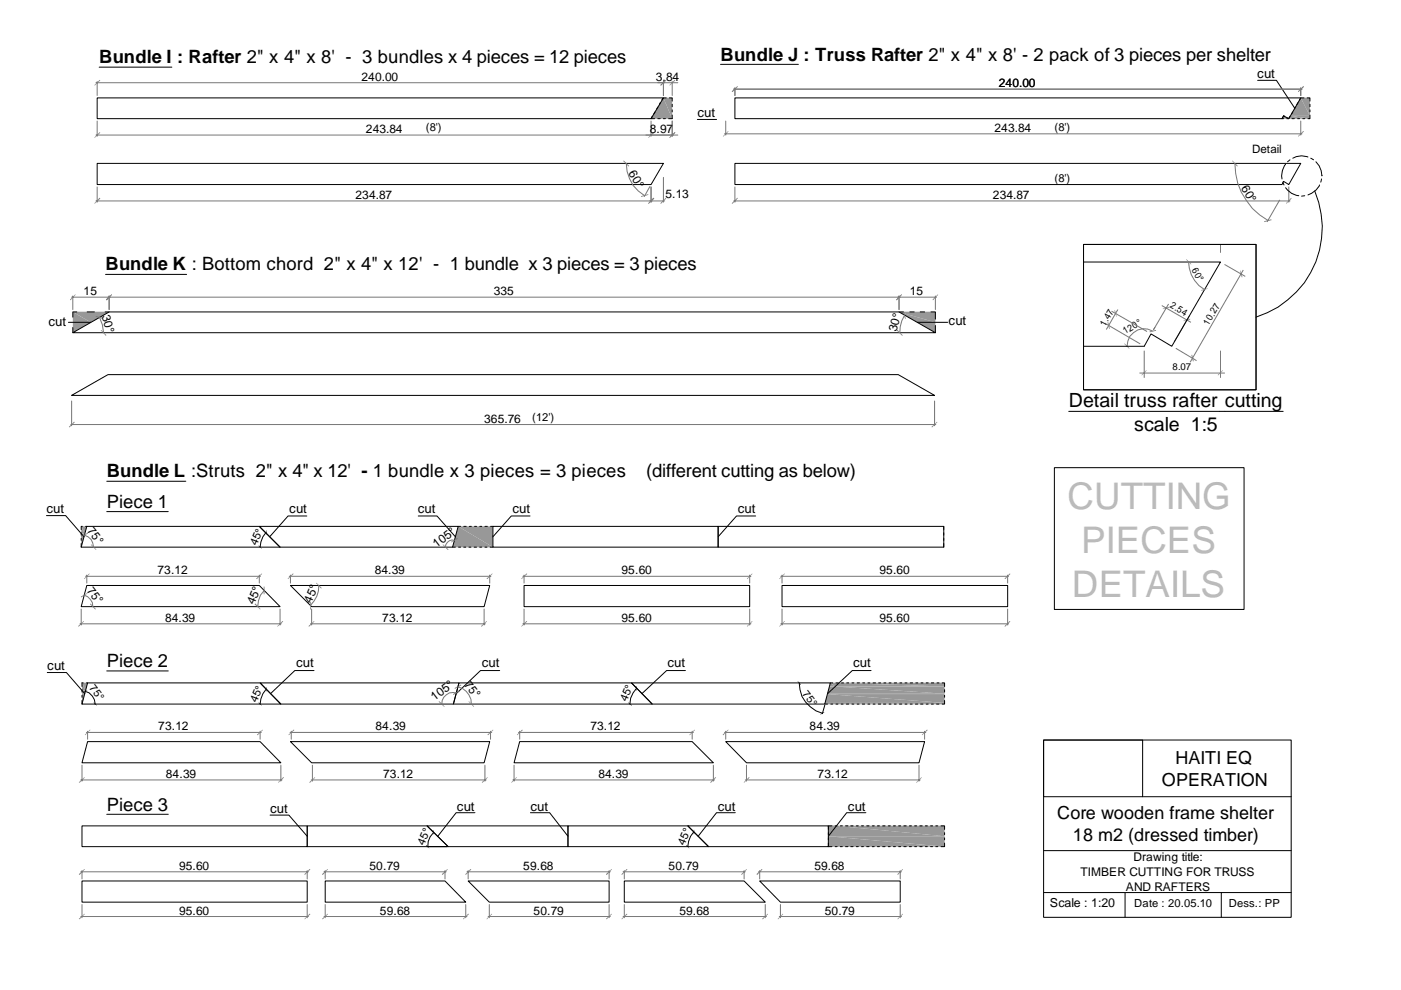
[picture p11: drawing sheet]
<svg xmlns="http://www.w3.org/2000/svg" width="297mm" height="210mm" viewBox="0 0 297 210" stroke-linecap="round" stroke-linejoin="round" font-family="sans-serif">
<path d="M246.3 64.8l6.2 3.5M247.8 64.4l-3.3 5.5M252.2 67l-3.3 5.5" fill="none" stroke="#767676" stroke-width=".21"/>
<g fill="#767676">
<path d="M246.6 65.5l1.3-.5v.2z"/>
<path d="M246.5 65.5l1.4-.5z"/>
<path d="M250.9 68l1.4-.4z"/>
<path d="M251 68.1l1.3-.5v.1z"/>
</g>
<path d="M244.4 70.2a3.6 3.6 0 0 0-5.4 3.2M244.9 69.4l-.4 .5" fill="none" stroke="#767676" stroke-width=".21"/>
<g fill="#767676">
<path d="M243.7 70.3l1.4-.4-1.3 .6z"/>
<path d="M243.8 70.5l1.3-.6v.2z"/>
<path d="M238.4 72.9v-.1l1.1 1z"/>
<path d="M238.4 72.9l1.1 .9-.1 .1z"/>
</g>
<path d="M234.2 68.5l7.6 4.4M235.7 66l7.5 4.3M237 65.6l-2.4 4.3" fill="none" stroke="#767676" stroke-width=".21"/>
<g fill="#767676">
<path d="M236.2 65.8h.2l.4 1.4z"/>
<path d="M236.2 65.8l.6 1.4z"/>
<path d="M234.8 68.3l.5 1.4h-.2z"/>
<path d="M234.8 68.3h.2l.3 1.4z"/>
</g>
<path d="M241.6 79.1h18.1M242.6 74.4v5.7M258.8 74.4v5.7" fill="none" stroke="#767676" stroke-width=".21"/>
<g fill="#767676">
<path d="M243 78.5l.1 .1-1 1z"/>
<path d="M243 78.5l-.9 1.1-.1-.1z"/>
<path d="M259.2 78.5l-.9 1.1-.1-.1z"/>
<path d="M259.2 78.5l.1 .1-1 1z"/>
</g>
<path d="M259.6 56.1l4.4 2.5M263.6 57.2l-11.3 19.6M249.3 73.8l4.4 2.7" fill="none" stroke="#767676" stroke-width=".21"/>
<g fill="#767676">
<path d="M252.6 75.3l.2-.1 .3 1.4z"/>
<path d="M252.6 75.3l.5 1.3h-.2z"/>
<path d="M262.9 57.4l.5 1.4h-.1z"/>
<path d="M263 57.3l.4 1.5z"/>
</g>
<path d="M229.8 55.6h29l-10.4 17.8-4.4-2.6-1.4 2.6h-12.8" fill="none" stroke="#000" stroke-width=".21"/>
<path d="M252 55.6a6.9 6.9 0 0 0 3.4 5.8" fill="none" stroke="#767676" stroke-width=".21"/>
<g fill="#767676">
<path d="M251.5 55l1.1 1-.1 .1z"/>
<path d="M251.6 55l1 1-1.1-1z"/>
<path d="M254.7 61.5l1.4-.4-1.4 .6z"/>
<path d="M254.7 61.7l1.4-.6z"/>
</g>
<path d="M258.8 51.9v1.6" fill="none" stroke="#767676" stroke-width=".21"/>
<path d="M97.1 111.6h7.4" fill="none" stroke="#989898" stroke-width=".21"/>
<g fill="#989898">
<path d="M97.1 111.6l7.4 4.4h-8.5z"/>
<path d="M97.1 111.6h7.4v4.4z"/>
</g>
<path d="M96 116h8.5" fill="none" stroke="#989898" stroke-width=".21"/>
<g fill="#989898">
<path d="M275.8 20.8h1.9z"/>
<path d="M275.8 20.8l1.9 3.8h-4.1z"/>
<path d="M275.8 20.8h1.9v3.8z"/>
<path d="M272.1 24.6l1.1 .6h-1.4z"/>
<path d="M273.6 24.6l4.1 .6h-4.5z"/>
<path d="M273.6 24.6h4.1v.6z"/>
</g>
<path d="M271.8 25.2h5.9M15.4 66.1h7.7" fill="none" stroke="#989898" stroke-width=".21"/>
<g fill="#989898">
<path d="M15.4 66.1l3.8 2.2h-3.8z"/>
<path d="M15.4 66.1h7.7l-3.9 2.2z"/>
</g>
<path d="M15.4 68.3h3.8" fill="none" stroke="#989898" stroke-width=".21"/>
<path d="M15.4 68.3h3.8l-3.8 2.2z" fill="#989898"/>
<path d="M190.6 66.1h7.7" fill="none" stroke="#989898" stroke-width=".21"/>
<g fill="#989898">
<path d="M190.6 66.1l7.7 2.2h-3.8z"/>
<path d="M190.6 66.1h7.7v2.2z"/>
</g>
<path d="M194.5 68.3h3.8" fill="none" stroke="#989898" stroke-width=".21"/>
<g fill="#989898">
<path d="M194.5 68.3h3.8v2.2z"/>
<path d="M176.1 144.8h1.7z"/>
</g>
<path d="M177.8 144.8h22.5" fill="none" stroke="#989898" stroke-width=".21"/>
<g fill="#989898">
<path d="M176.1 144.8l1 .8h-1.2z"/>
<path d="M176.1 144.8h1.7l-.7 .8z"/>
<path d="M177.8 144.8l22.5 .8h-23.2z"/>
<path d="M177.8 144.8h22.5v.8z"/>
<path d="M175.9 145.6h1.2l-1.6 1.5z"/>
<path d="M175.5 147.1l1.6-1.5 23.2 1.5z"/>
<path d="M177.1 145.6h23.2v1.5z"/>
</g>
<path d="M175.5 147.1h24.8" fill="none" stroke="#989898" stroke-width=".21"/>
<g fill="#989898">
<path d="M175.5 147.2l24.8 1.8h-25.4z"/>
<path d="M175.5 147.2h24.8v1.8z"/>
</g>
<path d="M174.9 149.2h25.4" fill="none" stroke="#989898" stroke-width=".25"/>
<path d="M174.9 149.3h25.4" fill="none" stroke="#989898" stroke-width=".21"/>
<g fill="#989898">
<path d="M17.4 144.8h1.2z"/>
<path d="M17.4 144.8l.7 1.6h-.7z"/>
<path d="M17.4 144.8h1.2l-.5 1.6z"/>
<path d="M17.4 146.4l.6 .7h-.6z"/>
<path d="M17.4 146.4h.7l-.1 .7z"/>
<path d="M17.4 147.1h.6l-.6 2.2z"/>
<path d="M140.7 20.8h1.8z"/>
<path d="M140.7 20.8l1.8 4.4h-4.5z"/>
<path d="M140.7 20.8h1.8v4.4z"/>
</g>
<path d="M138 25.2h4.5" fill="none" stroke="#989898" stroke-width=".21"/>
<g fill="#989898">
<path d="M17.2 111.6h1.2z"/>
<path d="M17.2 111.6l.8 1.5h-.8z"/>
<path d="M17.2 111.6h1.2l-.4 1.5z"/>
<path d="M17.2 113.1l.6 .7h-.6z"/>
<path d="M17.2 113.1h.8l-.2 .7z"/>
<path d="M17.2 113.8h.6l-.6 2.2z"/>
</g>
<path d="M175.8 175.1h24.5" fill="none" stroke="#989898" stroke-width=".21"/>
<g fill="#989898">
<path d="M175.6 175.1h1.8z"/>
<path d="M175.6 175.1h1.8l-1.8 2.2z"/>
<path d="M177.4 175.1l22.9 2.2h-24.7z"/>
<path d="M177.4 175.1h22.9v2.2z"/>
<path d="M175.6 177.3l24.7 2.2h-24.7z"/>
<path d="M175.6 177.3h24.7v2.2z"/>
</g>
<path d="M175.6 179.5h24.7" fill="none" stroke="#989898" stroke-width=".21"/>
<g fill="none" stroke="#000" stroke-width=".21">
<path d="M21 14.2h15.4M138.3 24.7l-.3 .5h.8M138.9 23.7l-.3 .4M139.5 22.7l-.3 .4M139.5 25.2h.5M140 21.8l-.2 .4M140.7 25.2h.4M141.3 20.8h-.6l-.4 .4M141.9 20.8h.6v.6M142.5 22.1v.5M142.5 23.3v.4M142.5 24.4v.8h-.7"/>
<path d="M17.4 144.8v.8M17.4 146.2v.5M17.4 147.4v.4M17.4 148.5v.8M174.9 149.3h.6M176.1 144.8h.5M176.1 149.3h.5M177.2 149.3h.5M177.2 144.8h.5M178.3 149.3h.5M178.4 144.8h.4M179.4 149.3h.5"/>
<path d="M179.5 144.8h.4M180.6 149.3h.4M180.6 144.8h.4M181.7 149.3h.4M181.7 144.8h.5M182.8 149.3h.5M182.9 144.8h.4M184 149.3h.4M184 144.8h.4M185.1 149.3h.4M185.1 144.8h.5M186.2 149.3h.5"/>
<path d="M186.3 144.8h.4M187.3 149.3h.5M187.4 144.8h.4M188.5 149.3h.4M188.5 144.8h.4M189.6 149.3h.4M189.6 144.8h.5M190.7 149.3h.5M190.8 144.8h.4M191.9 149.3h.4M191.9 144.8h.4M193 149.3h.4"/>
<path d="M193 144.8h.5M194.1 149.3h.5M194.2 144.8h.4M195.2 149.3h.5M195.3 144.8h.4M196.4 149.3h.4M196.4 144.8h.4M197.5 149.3h.4M197.5 144.8h.5M198.6 149.3h.5M198.7 144.8h.4M199.8 144.8h.5v.8"/>
<path d="M200.3 148.5v.8h-.5M200.3 146.2v.5M200.3 147.4v.4"/>
</g>
<path d="M136.9 28.6h6.8M138 25.7v3.2M142.5 25.7v3.2" fill="none" stroke="#767676" stroke-width=".21"/>
<g fill="#767676">
<path d="M137.4 29.1l1.1-1.1-1 1.2z"/>
<path d="M138.5 28l.2 .1-1.2 1.1z"/>
<path d="M143 28l.2 .1-1.2 1.1z"/>
<path d="M141.9 29.1l1.1-1.1-1 1.2z"/>
</g>
<g fill="none" stroke="#000" stroke-width=".21">
<path d="M20.6 20.8h120.1l-2.7 4.4h-117.4zM17.2 115.2v.8h42.2l-4.4-4.4h-36.6l-1.2 4.4M17.2 113v.5M17.2 114.1v.5M17.5 111.6h-.3v.7M18.1 111.6h.3M55 111.6h42.1l-1.1 4.4h-36.6zM96 116h.5M97.2 116h.4M98.3 116h.4M99.4 116h.5M100.5 116h.5"/>
<path d="M101.7 116h.4M102.8 116h.4M103.9 116h.6M200.1 111.6v.7M200.1 113v.5M200.1 114.1v.5M200.1 115.2v.8M18.6 144.8h36.5l4.4 4.5h-42.1zM55.1 144.8h42.2l-1.2 4.5h-36.6zM97.3 144.8h36.6l4.4 4.5h-42.2zM133.9 144.8h42.2l-1.2 4.5h-36.6zM65.1 175.1h25.4l4.5 4.4h-29.9z"/>
</g>
<path d="M153.6 28.4h122.4M153.9 25.7v2.9M275.8 25.7v2.9" fill="none" stroke="#767676" stroke-width=".21"/>
<g fill="#767676">
<path d="M154.4 27.8l.1 .1-1.1 1.1z"/>
<path d="M154.4 27.8l-1 1.2-.1-.1z"/>
<path d="M275.2 28.9l1.1-1.1-1 1.2z"/>
<path d="M276.3 27.8l.2 .1-1.2 1.1z"/>
</g>
<g fill="none" stroke="#000" stroke-width=".21">
<path d="M152.8 13.6h16.5M22.4 58.2h17.2M15.4 70.5l7.7-4.4h167.5l7.7 4.4zM15.4 69.4v1.1M16.3 66.1h-.9v1.1M18.5 66.1h1.5M22.3 66.1h.8M190.6 66.1h.9M192.9 66.1h.9M195.1 66.1h.9M197.4 66.1h.9v1.6M198.3 69v1.5"/>
<path d="M9.8 109.3h4.1l3.9 4.5M22.6 102h16.8M88.7 109.4h4l3.8 4.4M97.1 111.6h.5M98.3 111.6h.5M99.5 111.6h.4M100.6 111.6h.4M101.7 111.6h.4M102.8 111.6h.5M104 111.6h.5M104.5 111.6h47.8v4.4h-47.8zM112.4 109.4h-4l-3.9 4.4"/>
<path d="M152.3 111.6h47.8v4.4h-47.8zM10 142.6h4.1l3.9 4.5M17.4 144.8h.2M18.3 144.8h.3M17.4 175.1h47.7v4.4h-47.7zM90.5 175.1h29.9v4.4h-25.4zM120.4 175.1h25.4l4.4 4.4h-29.8zM145.8 175.1h29.8v4.4h-25.4zM175.6 176.5v.5M175.6 177.6v.5M175.6 178.7v.8h.8M176.4 175.1h-.8v.8"/>
<path d="M177.1 175.1h.4M177.1 179.5h.4M178.2 175.1h.4M178.2 179.5h.4M179.3 175.1h.5M179.3 179.5h.5M180.4 175.1h.5M180.4 179.5h.5M181.6 175.1h.4M181.6 179.5h.4M182.7 175.1h.4M182.7 179.5h.4"/>
<path d="M183.6 172.3h-4.1l-3.9 5M183.8 175.1h.5M183.8 179.5h.5M184.9 175.1h.5M184.9 179.5h.5M186 175.1h.5M186 179.5h.5M187.1 175.1h.5M187.1 179.5h.5M188.3 175.1h.5M188.3 179.5h.5M189.4 175.1h.5"/>
<path d="M189.4 179.5h.5M190.5 175.1h.5M190.5 179.5h.5M191.6 175.1h.5M191.6 179.5h.5M192.8 175.1h.4M192.8 179.5h.4M193.9 175.1h.4M193.9 179.5h.4M195 175.1h.5M195 179.5h.5M196.2 175.1h.4"/>
<path d="M196.2 179.5h.4M197.3 175.1h.4M197.3 179.5h.4M198.4 175.1h.4M198.4 179.5h.4M199.5 175.1h.8v.8M200.3 178.7v.8h-.8M200.3 176.5v.5M200.3 177.6v.5"/>
</g>
<path d="M20.3 28.6h122.5M20.6 25.7v3.2M142.5 25.7v3.2" fill="none" stroke="#767676" stroke-width=".21"/>
<g fill="#767676">
<path d="M21.1 28l.2 .1-1.2 1.1z"/>
<path d="M20 29.1l1.1-1.1-1 1.2z"/>
<path d="M141.9 29.1l1.1-1.1-1 1.2z"/>
<path d="M143 28l.2 .1-1.2 1.1z"/>
</g>
<g fill="none" stroke="#000" stroke-width=".21">
<path d="M266.6 17h4l3.9 6M147.9 25.3h4M155.8 20.8h120l-2.6 4.4-1.1-.6-.3 .6h-116zM65.1 109.4h-4l-3.9 4.4M160.2 109.4h-4l-3.9 4.4M66.6 142.2h-4.1l-5.2 4.9M105.9 142.2h-4l-5.2 4.9M145.3 142.2h-4l-5.2 4.9M184.7 142.2h-4l-5.2 4.9M57.3 172.8h3.9l3.9 4.5M100.7 172.3h-4l-3.9 5M112.5 172.3h4l3.9 5"/>
<path d="M155.9 172.3h-4l-3.9 5"/>
</g>
<path d="M155.6 18.9h120.4M155.8 18.6v1.6M275.8 18.6v1.6" fill="none" stroke="#767676" stroke-width=".21"/>
<g fill="#767676">
<path d="M275.2 19.4l1.1-1.1-1 1.2z"/>
<path d="M276.3 18.3l.2 .1-1.2 1.1z"/>
<path d="M156.3 18.3l.1 .1-1.1 1.1z"/>
<path d="M155.1 19.4l1.2-1.1-1 1.2z"/>
</g>
<path d="M155.6 18.9h120.4M155.8 18.6v1.6M275.8 18.6v1.6" fill="none" stroke="#767676" stroke-width=".21"/>
<g fill="#767676">
<path d="M156.3 18.3l.1 .1-1.1 1.1z"/>
<path d="M155.1 19.4l1.2-1.1-1 1.2z"/>
<path d="M275.2 19.4l1.1-1.1-1 1.2z"/>
<path d="M276.3 18.3l.2 .1-1.2 1.1z"/>
</g>
<path d="M20.3 17.5h120.6M20.6 17.3v2.9M140.7 17.3v2.9" fill="none" stroke="#767676" stroke-width=".21"/>
<g fill="#767676">
<path d="M21.1 16.9l.2 .1-1.2 1.1z"/>
<path d="M20 18l1.1-1.1-1 1.2z"/>
<path d="M140 18l1.2-1.1-1 1.2z"/>
<path d="M141.2 16.9l.1 .1-1.1 1.1z"/>
</g>
<path d="M139.5 17.5h4.2M140.7 17.3v2.9M142.5 17.3v2.9" fill="none" stroke="#767676" stroke-width=".21"/>
<g fill="#767676">
<path d="M140 18l1.2-1.1-1 1.2z"/>
<path d="M141.2 16.9l.1 .1-1.1 1.1z"/>
<path d="M143 16.9l.2 .1-1.2 1.1z"/>
<path d="M143 16.9l-1 1.2-.1-.1z"/>
</g>
<path d="M18.1 146.6a2.86 2.86 0 0 1 2.1 2.7M56.4 146.1l-.7 1-.4 1.1-.2 1.1M135 145.9l-.8 1-.5 1.1-.2 1.3M169.4 144.8a6.6 6.6 0 0 0 5 6.4M174.9 149.5l-.5 1.8M90.5 179.5h4.3M92 176.5l-.8 .9-.4 1-.1 1.1M147.1 176.4l-.7 .9-.4 1.1-.2 1.1" fill="none" stroke="#000" stroke-width=".21"/>
<g fill="#000">
<path d="M17.7 146.8l.8-.5zM17.7 146.7l.8-.4zM19.8 149l.7 .6zM19.9 148.9l.6 .6-.7-.5zM54.8 149l.7 .6zM54.9 148.9l.6 .6-.7-.5zM56.4 145.7l.1 .9zM133.2 149l.8 .5-.1 .1zM133.3 148.9l.7 .6-.8-.5zM134.9 145.5l.1 .9zM169.1 144.5l.7 .6-.1 .1zM169.1 144.5h.1l.6 .6z"/>
<path d="M173.9 151.4l.8-.4-.7 .5zM174 151.5l.7-.5 .1 .1zM90.3 179.3l.7 .5zM90.4 179.2l.6 .6-.7-.5zM91.9 176l.1 .9zM145.5 179.3l.7 .5zM145.5 179.3l.1-.1 .6 .6zM147.1 176l.1 .9z"/>
</g>
<path d="M15.2 63h8.2M15.4 62.8v2.8M23.1 62.8v2.8" fill="none" stroke="#767676" stroke-width=".21"/>
<g fill="#767676">
<path d="M15.9 62.4l.1 .1-1.1 1.2z"/>
<path d="M15.9 62.4l-1 1.3-.1-.2z"/>
<path d="M22.5 63.5l1.2-1.1-1.1 1.3z"/>
<path d="M23.7 62.4v.1l-1.1 1.2z"/>
</g>
<path d="M22.9 63h168M23.1 62.8v2.8M190.6 62.8v2.8" fill="none" stroke="#767676" stroke-width=".21"/>
<g fill="#767676">
<path d="M23.7 62.4v.1l-1.1 1.2z"/>
<path d="M22.5 63.5l1.2-1.1-1.1 1.3z"/>
<path d="M191.1 62.4l-1 1.3-.1-.2z"/>
<path d="M191.1 62.4l.1 .1-1.1 1.2z"/>
</g>
<path d="M190.4 63h8.2M190.6 62.8v2.8M198.3 62.8v2.8" fill="none" stroke="#767676" stroke-width=".21"/>
<g fill="#767676">
<path d="M191.1 62.4l.1 .1-1.1 1.2z"/>
<path d="M191.1 62.4l-1 1.3-.1-.2z"/>
<path d="M198.8 62.4l-1 1.3-.1-.2z"/>
<path d="M198.8 62.4l.1 .1-1.1 1.2z"/>
</g>
<path d="M21.1 67.3l.6 1.5 .3 1.7" fill="none" stroke="#767676" stroke-width=".21"/>
<g fill="#767676">
<path d="M21.4 70v-.1l1.1 1.1z"/>
<path d="M21.4 70l1.1 1v.2z"/>
<path d="M20.3 67.2l1.6 .2-.1 .2z"/>
<path d="M20.3 67l1.6 .4-1.6-.2z"/>
</g>
<path d="M191.8 66.8l-.6 1.2-.3 1.3-.1 1.2" fill="none" stroke="#767676" stroke-width=".21"/>
<g fill="#767676">
<path d="M191.5 66.1l.6 1.5h-.2z"/>
<path d="M191.5 66.1l.1-.1 .5 1.6z"/>
<path d="M190.1 70l.2-.1 1.1 1.1z"/>
<path d="M190.1 70l1.3 1-.1 .2z"/>
</g>
<path d="M20.6 34.6h120.1l-2.7 4.5h-117.4zM155.8 34.6h120l-2.6 4.5-1.1-.6-.3 .6h-116zM14.5 68.3h4.7M194.5 68.3h6.4" fill="none" stroke="#000" stroke-width=".21"/>
<path d="M20.6 39.6v3.3M138 39.6v3.3M20.3 42.6h118" fill="none" stroke="#767676" stroke-width=".21"/>
<g fill="#767676">
<path d="M21.1 41.9l.2 .2-1.2 1.1z"/>
<path d="M21.1 41.9l-1 1.3-.1-.1z"/>
<path d="M138.5 41.9l-1 1.3-.1-.1z"/>
<path d="M138.5 41.9l.2 .2-1.2 1.1z"/>
</g>
<path d="M155.8 39.6v3.3M273.2 39.6v3.3M155.6 42.6h117.9" fill="none" stroke="#767676" stroke-width=".21"/>
<g fill="#767676">
<path d="M156.3 41.9l.1 .2-1.1 1.1z"/>
<path d="M156.3 41.9l-1 1.3-.2-.1z"/>
<path d="M273.8 41.9l-1.1 1.3v-.1z"/>
<path d="M273.8 41.9v.2l-1.1 1.1z"/>
</g>
<path d="M138 39.6v3.3M140.7 37.6v5.3M137.8 42.6h3.1" fill="none" stroke="#767676" stroke-width=".21"/>
<g fill="#767676">
<path d="M138.5 41.9l.2 .2-1.2 1.1z"/>
<path d="M138.5 41.9l-1 1.3-.1-.1z"/>
<path d="M141.2 41.9l-1 1.3-.2-.1z"/>
<path d="M141.2 41.9l.1 .2-1.1 1.1z"/>
</g>
<path d="M15.2 83.8l7.7-4.4h167.5l7.7 4.4z" fill="none" stroke="#000" stroke-width=".21"/>
<path d="M15 90h183.4M15.2 85v5.3M198.1 85v5.3" fill="none" stroke="#767676" stroke-width=".21"/>
<g fill="#767676">
<path d="M15.7 89.4l.2 .1-1.1 1.1z"/>
<path d="M14.6 90.5l1.1-1.1-.9 1.2z"/>
<path d="M197.5 90.5l1.2-1.1-1.1 1.2z"/>
<path d="M198.7 89.4v.1l-1.1 1.1z"/>
</g>
<g fill="none" stroke="#000" stroke-width=".21">
<path d="M22.6 108.5h13.1M18.4 124.1h36.6l4.4 4.5h-42.2zM61.6 124.1h42.2l-1.2 4.5h-36.5zM111.1 124.1h47.8v4.5h-47.8zM165.8 124.1h47.8v4.5h-47.8zM18.6 157.2h36.5l4.4 4.5h-42.1zM22.6 142.3h13.1M61.6 157.2h42.2l-1.2 4.5h-36.5zM110.2 157.2h36.6l4.4 4.5h-42.2zM153.9 157.2h42.1l-1.2 4.5h-36.5zM22.6 172.6h13.1M17.4 186.8h47.7v4.5h-47.7z"/>
<path d="M68.9 186.8h25.4l4.4 4.5h-29.8zM99.3 186.8h29.8v4.5h-25.4zM132.4 186.8h25.4l4.4 4.5h-29.8zM161.1 186.8h29.8v4.5h-25.4z"/>
</g>
<path d="M17 132.3h42.6M17.2 129.1v3.4M59.4 129.1v3.4" fill="none" stroke="#767676" stroke-width=".21"/>
<g fill="#767676">
<path d="M17.7 131.7l.1 .1-1.1 1.1z"/>
<path d="M16.5 132.8l1.2-1.1-1 1.2z"/>
<path d="M58.8 132.8l1.1-1.1-1 1.2z"/>
<path d="M59.9 131.7l.2 .1-1.2 1.1z"/>
</g>
<path d="M65.8 132.3h37.1M66.1 129.1v3.4M102.6 129.1v3.4" fill="none" stroke="#767676" stroke-width=".21"/>
<g fill="#767676">
<path d="M66.6 131.7l.1 .1-1.1 1.1z"/>
<path d="M65.4 132.8l1.2-1.1-1 1.2z"/>
<path d="M102 132.8l1.2-1.1-1.1 1.2z"/>
<path d="M103.2 131.7v.1l-1.1 1.1z"/>
</g>
<path d="M110.9 132.3h48.3M111.1 129.1v3.4M158.9 129.1v3.4" fill="none" stroke="#767676" stroke-width=".21"/>
<g fill="#767676">
<path d="M111.6 131.7l.2 .1-1.2 1.1z"/>
<path d="M110.5 132.8l1.1-1.1-1 1.2z"/>
<path d="M158.4 132.8l1.1-1.1-1.1 1.2z"/>
<path d="M159.5 131.7v.1l-1.1 1.1z"/>
</g>
<path d="M165.6 132.3h48.2M165.8 129.1v3.4M213.6 129.1v3.4" fill="none" stroke="#767676" stroke-width=".21"/>
<g fill="#767676">
<path d="M166.3 131.7l.1 .1-1.1 1.1z"/>
<path d="M166.3 131.7l-1 1.2-.1-.1z"/>
<path d="M213 132.8l1.1-1.1-1 1.2z"/>
<path d="M214.1 131.7l.1 .1-1.1 1.1z"/>
</g>
<path d="M18.1 122.2h37.1M18.4 121.9v1.7M55 121.9v1.7" fill="none" stroke="#767676" stroke-width=".21"/>
<g fill="#767676">
<path d="M18.9 121.6l.1 .1-1.1 1.1z"/>
<path d="M18.9 121.6l-1 1.2-.1-.1z"/>
<path d="M54.3 122.7l1.2-1.1-1 1.2z"/>
<path d="M55.5 121.6l.1 .1-1.1 1.1z"/>
</g>
<path d="M61.3 122.2h42.8M61.6 121.9v1.7M103.8 121.9v1.7" fill="none" stroke="#767676" stroke-width=".21"/>
<g fill="#767676">
<path d="M62.1 121.6l.2 .1-1.2 1.1z"/>
<path d="M62.1 121.6l-1 1.2-.1-.1z"/>
<path d="M103.2 122.7l1.1-1.1-1 1.2z"/>
<path d="M104.3 121.6l.1 .1-1.1 1.1z"/>
</g>
<path d="M110.9 122.2h48.3M111.1 121.9v1.7M158.9 121.9v1.7" fill="none" stroke="#767676" stroke-width=".21"/>
<g fill="#767676">
<path d="M111.6 121.6l.2 .1-1.2 1.1z"/>
<path d="M111.6 121.6l-1 1.2-.1-.1z"/>
<path d="M159.5 121.6l-1.1 1.2v-.1z"/>
<path d="M159.5 121.6v.1l-1.1 1.1z"/>
</g>
<path d="M165.6 122.2h48.2M165.8 121.9v1.7M213.6 121.9v1.7" fill="none" stroke="#767676" stroke-width=".21"/>
<g fill="#767676">
<path d="M166.3 121.6l.1 .1-1.1 1.1z"/>
<path d="M166.3 121.6l-1 1.2-.1-.1z"/>
<path d="M214.1 121.6l-1 1.2-.1-.1z"/>
<path d="M214.1 121.6l.1 .1-1.1 1.1z"/>
</g>
<path d="M17.1 165.4h42.7M17.4 162.2v3.4M59.5 162.2v3.4" fill="none" stroke="#767676" stroke-width=".21"/>
<g fill="#767676">
<path d="M17.9 164.8l.1 .1-1.1 1.1z"/>
<path d="M16.7 165.9l1.2-1.1-1 1.2z"/>
<path d="M60.1 164.8l-1.1 1.2v-.1z"/>
<path d="M60.1 164.8l.1 .1-1.2 1.1z"/>
</g>
<path d="M66 165.4h37.1M66.2 162.2v3.4M102.8 162.2v3.4" fill="none" stroke="#767676" stroke-width=".21"/>
<g fill="#767676">
<path d="M66.7 164.8l.1 .1-1.1 1.1z"/>
<path d="M65.6 165.9l1.1-1.1-1 1.2z"/>
<path d="M102.1 165.9l1.2-1.1-1 1.2z"/>
<path d="M103.3 164.8l.1 .1-1.1 1.1z"/>
</g>
<path d="M108.7 165.4h42.8M109 162.2v3.4M151.2 162.2v3.4" fill="none" stroke="#767676" stroke-width=".21"/>
<g fill="#767676">
<path d="M109.5 164.8l.1 .1-1.1 1.1z"/>
<path d="M109.5 164.8l-1 1.2-.1-.1z"/>
<path d="M150.6 165.9l1.1-1.1-1 1.2z"/>
<path d="M151.7 164.8l.1 .1-1.1 1.1z"/>
</g>
<path d="M158 165.4h37.1M158.3 162.2v3.4M194.8 162.2v3.4" fill="none" stroke="#767676" stroke-width=".21"/>
<g fill="#767676">
<path d="M158.8 164.8l.1 .1-1.1 1.1z"/>
<path d="M158.8 164.8l-1 1.2-.1-.1z"/>
<path d="M195.4 164.8l-1.1 1.2v-.1z"/>
<path d="M195.4 164.8v.1l-1.1 1.1z"/>
</g>
<path d="M18.3 155.3h37.1M18.6 155v1.7M55.1 155v1.7" fill="none" stroke="#767676" stroke-width=".21"/>
<g fill="#767676">
<path d="M19.1 154.7l.1 .1-1.1 1.1z"/>
<path d="M19.1 154.7l-1 1.2-.1-.1z"/>
<path d="M54.5 155.8l1.2-1.1-1.1 1.2z"/>
<path d="M55.7 154.7v.1l-1.1 1.1z"/>
</g>
<path d="M61.5 155.3h42.8M61.8 155v1.7M104 155v1.7" fill="none" stroke="#767676" stroke-width=".21"/>
<g fill="#767676">
<path d="M62.3 154.7l.1 .1-1.2 1.1z"/>
<path d="M62.3 154.7l-1.1 1.2v-.1z"/>
<path d="M103.3 155.8l1.2-1.1-1 1.2z"/>
<path d="M104.5 154.7l.1 .1-1.1 1.1z"/>
</g>
<path d="M109.9 155.3h37.1M110.2 155v1.7M146.8 155v1.7" fill="none" stroke="#767676" stroke-width=".21"/>
<g fill="#767676">
<path d="M110.7 154.7l.2 .1-1.2 1.1z"/>
<path d="M110.7 154.7l-1 1.2-.1-.1z"/>
<path d="M147.3 154.7l-1.1 1.2v-.1z"/>
<path d="M147.3 154.7v.1l-1.1 1.1z"/>
</g>
<path d="M153.6 155.3h42.7M153.9 155v1.7M196 155v1.7" fill="none" stroke="#767676" stroke-width=".21"/>
<g fill="#767676">
<path d="M154.4 154.7l.1 .1-1.1 1.1z"/>
<path d="M153.2 155.8l1.2-1.1-1 1.2z"/>
<path d="M196.5 154.7l-1 1.2-.1-.1z"/>
<path d="M196.5 154.7l.2 .1-1.2 1.1z"/>
</g>
<path d="M17.1 184.8h48.3M17.4 184.6v1.8M65.1 184.6v1.8" fill="none" stroke="#767676" stroke-width=".21"/>
<g fill="#767676">
<path d="M17.9 184.2l.1 .1-1.1 1.2z"/>
<path d="M16.7 185.3l1.2-1.1-1 1.3z"/>
<path d="M65.6 184.2l-1 1.3-.1-.2z"/>
<path d="M65.6 184.2l.2 .1-1.2 1.2z"/>
</g>
<path d="M68.7 184.8h25.9M68.9 184.6v1.8M94.3 184.6v1.8" fill="none" stroke="#767676" stroke-width=".21"/>
<g fill="#767676">
<path d="M69.5 184.2v.1l-1.1 1.2z"/>
<path d="M68.3 185.3l1.2-1.1-1.1 1.3z"/>
<path d="M93.7 185.3l1.2-1.1-1.1 1.3z"/>
<path d="M94.9 184.2v.1l-1.1 1.2z"/>
</g>
<path d="M99 184.8h30.4M99.3 184.6v1.8M129.1 184.6v1.8" fill="none" stroke="#767676" stroke-width=".21"/>
<g fill="#767676">
<path d="M99.8 184.2l.1 .1-1.2 1.2z"/>
<path d="M99.8 184.2l-1.1 1.3v-.2z"/>
<path d="M128.5 185.3l1.2-1.1-1.1 1.3z"/>
<path d="M129.7 184.2v.1l-1.1 1.2z"/>
</g>
<path d="M132.1 184.8h25.9M132.4 184.6v1.8M157.8 184.6v1.8" fill="none" stroke="#767676" stroke-width=".21"/>
<g fill="#767676">
<path d="M132.9 184.2l.1 .1-1.1 1.2z"/>
<path d="M131.8 185.3l1.1-1.1-1 1.3z"/>
<path d="M157.2 185.3l1.1-1.1-1 1.3z"/>
<path d="M158.3 184.2l.1 .1-1.1 1.2z"/>
</g>
<path d="M160.8 184.8h30.3M161.1 184.6v1.8M190.9 184.6v1.8" fill="none" stroke="#767676" stroke-width=".21"/>
<g fill="#767676">
<path d="M161.5 184.2l.2 .1-1.1 1.2z"/>
<path d="M161.5 184.2l-.9 1.3-.2-.2z"/>
<path d="M190.3 185.3l1.1-1.1-1 1.3z"/>
<path d="M191.4 184.2l.1 .1-1.1 1.2z"/>
</g>
<path d="M17.1 194.3h48.3M17.4 191.8v2.8M65.1 191.8v2.8" fill="none" stroke="#767676" stroke-width=".21"/>
<g fill="#767676">
<path d="M17.9 193.7l.1 .1-1.1 1.1z"/>
<path d="M16.7 194.8l1.2-1.1-1 1.2z"/>
<path d="M65.6 193.7l-1 1.2-.1-.1z"/>
<path d="M65.6 193.7l.2 .1-1.2 1.1z"/>
</g>
<path d="M68.7 194.3h30.3M68.9 191.8v2.8M98.7 191.8v2.8" fill="none" stroke="#767676" stroke-width=".21"/>
<g fill="#767676">
<path d="M69.5 193.7v.1l-1.1 1.1z"/>
<path d="M68.3 194.8l1.2-1.1-1.1 1.2z"/>
<path d="M99.3 193.7l-1.1 1.2v-.1z"/>
<path d="M99.3 193.7l.1 .1-1.2 1.1z"/>
</g>
<path d="M103.5 194.3h25.9M103.7 191.8v2.8M129.1 191.8v2.8" fill="none" stroke="#767676" stroke-width=".21"/>
<g fill="#767676">
<path d="M104.3 193.7v.1l-1.1 1.1z"/>
<path d="M104.3 193.7l-1.1 1.2v-.1z"/>
<path d="M128.5 194.8l1.2-1.1-1.1 1.2z"/>
<path d="M129.7 193.7v.1l-1.1 1.1z"/>
</g>
<path d="M132.1 194.3h30.4M132.4 191.8v2.8M162.2 191.8v2.8" fill="none" stroke="#767676" stroke-width=".21"/>
<g fill="#767676">
<path d="M132.9 193.7l.1 .1-1.1 1.1z"/>
<path d="M131.8 194.8l1.1-1.1-1 1.2z"/>
<path d="M161.6 194.8l1.2-1.1-1.1 1.2z"/>
<path d="M162.8 193.7v.1l-1.1 1.1z"/>
</g>
<path d="M165.2 194.3h25.9M165.5 191.8v2.8M190.9 191.8v2.8" fill="none" stroke="#767676" stroke-width=".21"/>
<g fill="#767676">
<path d="M166 193.7l.1 .1-1.1 1.1z"/>
<path d="M164.9 194.8l1.1-1.1-1 1.2z"/>
<path d="M190.3 194.8l1.1-1.1-1 1.2z"/>
<path d="M191.4 193.7l.1 .1-1.1 1.1z"/>
</g>
<path d="M132.8 34.6a8 8 0 0 0 3.9 6.9M137.8 39.6l-1.2 2.1" fill="none" stroke="#767676" stroke-width=".21"/>
<g fill="#767676">
<path d="M132.1 34.1l1.3 1.1-.1 .1z"/>
<path d="M132.1 34.1h.2l1.1 1.1z"/>
<path d="M135.9 41.6l1.5-.4-1.5 .6z"/>
<path d="M135.9 41.8l1.5-.6v.1z"/>
</g>
<path d="M261.8 34.6a13.7 13.7 0 0 0 7 12.2M271.3 42.4l-2.6 4.6" fill="none" stroke="#767676" stroke-width=".21"/>
<g fill="#767676">
<path d="M261.2 34.1l1.2 1.1-.1 .1z"/>
<path d="M261.3 34.1l1.1 1.1-1.2-1.1z"/>
<path d="M268 46.9l1.5-.4-1.4 .6z"/>
<path d="M268.1 47.1l1.4-.6 .1 .2z"/>
</g>
<g fill="none" stroke="#000" stroke-width=".21">
<path d="M272.4 24.7l-.3-.1-.3 .6h.3M272.8 25.2h.4M273.5 24.7l-.3 .5-.2-.2M273.9 25.2h.5M274.1 23.7l-.3 .4M274.6 22.7l-.2 .4M275.1 25.2h.4M275.2 21.8l-.3 .4M276.2 25.2h.4M276.5 20.8h-.7l-.3 .4M277.1 20.8h.6v.6M277.7 24.4v.8h-.4"/>
<path d="M277.7 22.1v.5M277.7 23.3v.4M223.5 99.2h40.3v30h-40.3zM56.4 112.9l-.7 .9-.4 1.1-.2 1.1"/>
</g>
<path d="M54.8 115.8l.7 .5zM54.9 115.7l.6 .6-.7-.5zM56.4 112.5l.1 .8z" fill="#000"/>
<path d="M17.9 113.5a2.51 2.51 0 0 1 1.9 2.5" fill="none" stroke="#767676" stroke-width=".21"/>
<g fill="#767676">
<path d="M19.2 115.5l.1-.1 1.1 1.1z"/>
<path d="M19.2 115.5l1.2 1-.1 .1z"/>
<path d="M17.2 113.9l1.4-.9 .1 .1z"/>
<path d="M17.1 113.8l1.5-.8-1.4 .9z"/>
</g>
<path d="M56 125.2l-.8 1-.4 1.2-.2 1.2" fill="none" stroke="#767676" stroke-width=".21"/>
<g fill="#767676">
<path d="M55.9 124.4l.2 1.6h-.2z"/>
<path d="M55.9 124.4h.2v1.6z"/>
<path d="M54.1 127.9l1.1 1.2-1.2-1z"/>
<path d="M54 128.1l1.2 1-.1 .1z"/>
</g>
<path d="M67.6 124.1a5.6 5.6 0 0 1-1.8 4.3" fill="none" stroke="#767676" stroke-width=".21"/>
<g fill="#767676">
<path d="M65.7 127.6h.2v1.6z"/>
<path d="M65.7 127.6l.2 1.6h-.2z"/>
<path d="M67 123.6l1.2 1-.1 .2z"/>
<path d="M67.1 123.5l1.1 1.1-1.2-1z"/>
</g>
<path d="M17.8 126.2a2.56 2.56 0 0 1 1.9 2.4" fill="none" stroke="#767676" stroke-width=".21"/>
<g fill="#767676">
<path d="M19.2 127.9l1.1 1.2-1.2-1z"/>
<path d="M19.1 128.1l1.2 1-.1 .1z"/>
<path d="M17.2 126.7l1.3-1 .1 .1z"/>
<path d="M17.1 126.5l1.4-.8-1.3 1z"/>
</g>
<path d="M96.8 146.9a2.44 2.44 0 0 0-3.1 2.4" fill="none" stroke="#767676" stroke-width=".21"/>
<g fill="#767676">
<path d="M96 147.2l1.4-.8-1.3 .9z"/>
<path d="M96.1 147.3l1.3-.9 .1 .2z"/>
<path d="M93 148.8l.2-.1 1.1 1.1z"/>
<path d="M93 148.8l1.3 1-.1 .1z"/>
</g>
<path d="M97.1 145.6a3.6 3.6 0 0 1 2.8 3.7" fill="none" stroke="#767676" stroke-width=".21"/>
<g fill="#767676">
<path d="M99.3 148.8l.1-.1 1.1 1.1z"/>
<path d="M99.3 148.8l1.2 1-.1 .1z"/>
<path d="M96.5 146.1l1.2-1 .1 .2z"/>
<path d="M96.4 145.9l1.3-.8-1.2 1z"/>
</g>
<path d="M96.4 114.6a1.5 1.5 0 0 0-2 1.4" fill="none" stroke="#767676" stroke-width=".21"/>
<g fill="#767676">
<path d="M95.6 114.9l1.4-.8-1.3 .9z"/>
<path d="M95.7 115l1.3-.9 .1 .1z"/>
<path d="M93.8 115.5l.1-.1 1.2 1.1z"/>
<path d="M93.8 115.5l1.3 1-.2 .1z"/>
</g>
<g fill="none" stroke="#000" stroke-width=".21">
<path d="M272 38.6l.2 .6M272.6 34.8a4 4 0 0 0-.8 3.1M272.6 39.8a3.9 3.9 0 0 0 2.8 1.7M273.5 33.9l-.5 .4M277.3 33.3a3.7 3.7 0 0 0-3.2 .2M277.9 33.5l.6 .4M279 34.3l.7 .9 .4 1 .2 1M279.8 39.2a3.9 3.9 0 0 1-2.5 2.1M280.2 37.9l-.2 .7M229.7 51.8h36.6v30.8h-36.6zM276.6 41.5l-.6 .1M278.8 40.5a19.8 19.8 0 0 1-12.5 26.7"/>
<path d="M226.6 87.2h45.5M221.3 156.9h21v12h-21zM221.3 156.9h52.5v37.6h-52.5zM242.3 168.9h31.5M221.3 180.4h52.5M221.3 189.2h52.5M238.5 189.2v5.3M258.9 189.2v5.3"/>
</g>
<g font-size="7.8" fill="#bababa">
<text x="226.3" y="107.9">CUTTING</text>
<text x="229.2" y="117.3">PIECES</text>
<text x="227.3" y="126.7">DETAILS</text>
</g>
<g font-size="4.1">
<text x="226.6" y="86.4">Detail truss rafter cutting</text>
<text x="240.5" y="91.4">scale 1:5</text>
</g>
<g font-size="3.9">
<text x="21" y="13.4">Bundle I : Rafter 2&quot; x 4&quot; x 8' - 3 bundles x 4 pieces = 12 pieces</text>
<text x="152.8" y="12.9">Bundle J : Truss Rafter 2&quot; x 4&quot; x 8' - 2 pack of 3 pieces per shelter</text>
<text x="22.4" y="57.3">Bundle K : Bottom chord 2&quot; x 4&quot; x 12' - 1 bundle x 3 pieces = 3 pieces</text>
<text x="22.6" y="101.2">Bundle L :Struts 2&quot; x 4&quot; x 12' - 1 bundle x 3 pieces = 3 pieces</text>
<text x="137" y="101.2">(different cutting as below)</text>
<text x="22.6" y="107.6">Piece 1</text>
<text x="22.6" y="141.5">Piece 2</text>
<text x="22.6" y="171.9">Piece 3</text>
</g>
<g font-size="3.8">
<text x="249.2" y="162">HAITI EQ</text>
<text x="246.3" y="166.6">OPERATION</text>
<text x="224.1" y="173.8">Core wooden frame shelter</text>
<text x="227.4" y="178.3">18 m2 (dressed timber)</text>
</g>
<g font-size="2.8">
<text x="266.6" y="16.4">cut</text>
<text x="147.9" y="24.8">cut</text>
<text x="10.3" y="69.2">cut</text>
<text x="201.1" y="68.9">cut</text>
<text x="9.8" y="108.8">cut</text>
<text x="61.3" y="108.8">cut</text>
<text x="88.6" y="108.8">cut</text>
<text x="108.7" y="108.8">cut</text>
<text x="156.4" y="108.8">cut</text>
<text x="10" y="142">cut</text>
<text x="62.8" y="141.4">cut</text>
<text x="102.1" y="141.4">cut</text>
<text x="141.5" y="141.4">cut</text>
<text x="180.9" y="141.4">cut</text>
<text x="57.3" y="172.3">cut</text>
<text x="96.9" y="172">cut</text>
<text x="112.5" y="172">cut</text>
<text x="152.2" y="172">cut</text>
<text x="179.8" y="172">cut</text>
</g>
<text font-size="2.6" x="222.6" y="192.4">Scale : 1:20</text>
<g font-size="2.5">
<text x="76.7" y="17.1">240.00</text>
<text x="139.1" y="17.1">3.84</text>
<text x="211.8" y="18.5">240.00</text>
<text x="77.6" y="28.2">243.84</text>
<text x="137.8" y="28.2">8.97</text>
<text x="210.8" y="28">243.84</text>
<text x="265.5" y="32.4">Detail</text>
<text x="133.2" y="36.7" transform="rotate(60 133.2 36.7)">60°</text>
<text x="141.1" y="41.9">5.13</text>
<text x="263.1" y="39.8" transform="rotate(60 263.1 39.8)">60°</text>
<text x="75.4" y="42.2">234.87</text>
<text x="210.5" y="42.2">234.87</text>
<text x="17.7" y="62.6">15</text>
<text x="104.7" y="62.6">335</text>
<text x="192.9" y="62.6">15</text>
<text x="21.6" y="66.9" transform="rotate(75 21.6 66.9)">30°</text>
<text x="190.1" y="70.4" transform="rotate(-75 190.1 70.4)">30°</text>
<text x="102.6" y="89.6">365.76</text>
<text x="18.4" y="112.6" transform="rotate(52 18.4 112.6)">75°</text>
<text x="92.6" y="116.2" transform="rotate(-37 92.6 116.2)">105°</text>
<text x="18.3" y="125.2" transform="rotate(52 18.3 125.2)">75°</text>
<text x="33.4" y="121.8">73.12</text>
<text x="79.4" y="121.8">84.39</text>
<text x="131.8" y="121.8">95.60</text>
<text x="186.5" y="121.8">95.60</text>
<text x="35" y="131.8">84.39</text>
<text x="53.9" y="128.4" transform="rotate(-68 53.9 128.4)">45°</text>
<text x="66" y="128" transform="rotate(-68 66 128)">45°</text>
<text x="81.1" y="131.8">73.12</text>
<text x="131.8" y="131.8">95.60</text>
<text x="186.5" y="131.8">95.60</text>
<text x="92.1" y="148.7" transform="rotate(-37 92.1 148.7)">105°</text>
<text x="98.3" y="145.1" transform="rotate(52 98.3 145.1)">75°</text>
<text x="33.6" y="154.9">73.12</text>
<text x="79.6" y="154.9">84.39</text>
<text x="125.2" y="154.9">73.12</text>
<text x="171.6" y="154.9">84.39</text>
<text x="35.2" y="164.9">84.39</text>
<text x="81.2" y="164.9">73.12</text>
<text x="126.9" y="164.9">84.39</text>
<text x="173.3" y="164.9">73.12</text>
<text x="38" y="184.4">95.60</text>
<text x="78.3" y="184.4">50.79</text>
<text x="110.9" y="184.4">59.68</text>
<text x="141.8" y="184.4">50.79</text>
<text x="172.7" y="184.4">59.68</text>
<text x="229.1" y="185.8">TIMBER CUTTING FOR TRUSS</text>
<text x="240.3" y="182.6">Drawing title:</text>
<text x="238.7" y="188.8">AND RAFTERS</text>
<text x="38" y="193.9">95.60</text>
<text x="80.5" y="193.9">59.68</text>
<text x="113.1" y="193.9">50.79</text>
<text x="144" y="193.9">59.68</text>
<text x="174.9" y="193.9">50.79</text>
</g>
<g font-size="2.4">
<text x="90.3" y="27.9">(8')</text>
<text x="223.5" y="27.9">(8')</text>
<text x="223.5" y="38.6">(8')</text>
<text x="112.8" y="89.3">(12')</text>
<text x="54.5" y="115.8" transform="rotate(-68 54.5 115.8)">45°</text>
<text x="54.5" y="149.1" transform="rotate(-68 54.5 149.1)">45°</text>
<text x="132.9" y="148.9" transform="rotate(-68 132.9 148.9)">45°</text>
<text x="89.9" y="179.3" transform="rotate(-68 89.9 179.3)">45°</text>
<text x="145.1" y="179.3" transform="rotate(-68 145.1 179.3)">45°</text>
<text x="240.5" y="192.4">Date : 20.05.10</text>
<text x="260.5" y="192.4">Dess.: PP</text>
</g>
<g font-size="2.3">
<text x="18.8" y="145.9" transform="rotate(53 18.8 145.9)">75°</text>
<text x="170" y="147.2" transform="rotate(53 170 147.2)">75°</text>
</g>
<g font-size="2">
<text x="252.6" y="57.2" transform="rotate(60 252.6 57.2)">60°</text>
<text x="247.9" y="65.1" transform="rotate(30 247.9 65.1)">2.54</text>
<text x="234.3" y="69.4" transform="rotate(-60 234.3 69.4)">1.47</text>
<text x="238.5" y="70.9" transform="rotate(-30 238.5 70.9)">120°</text>
<text x="256.2" y="69.1" transform="rotate(-60 256.2 69.1)">10.27</text>
<text x="248.6" y="78.5">8.07</text>
</g>
</svg>
